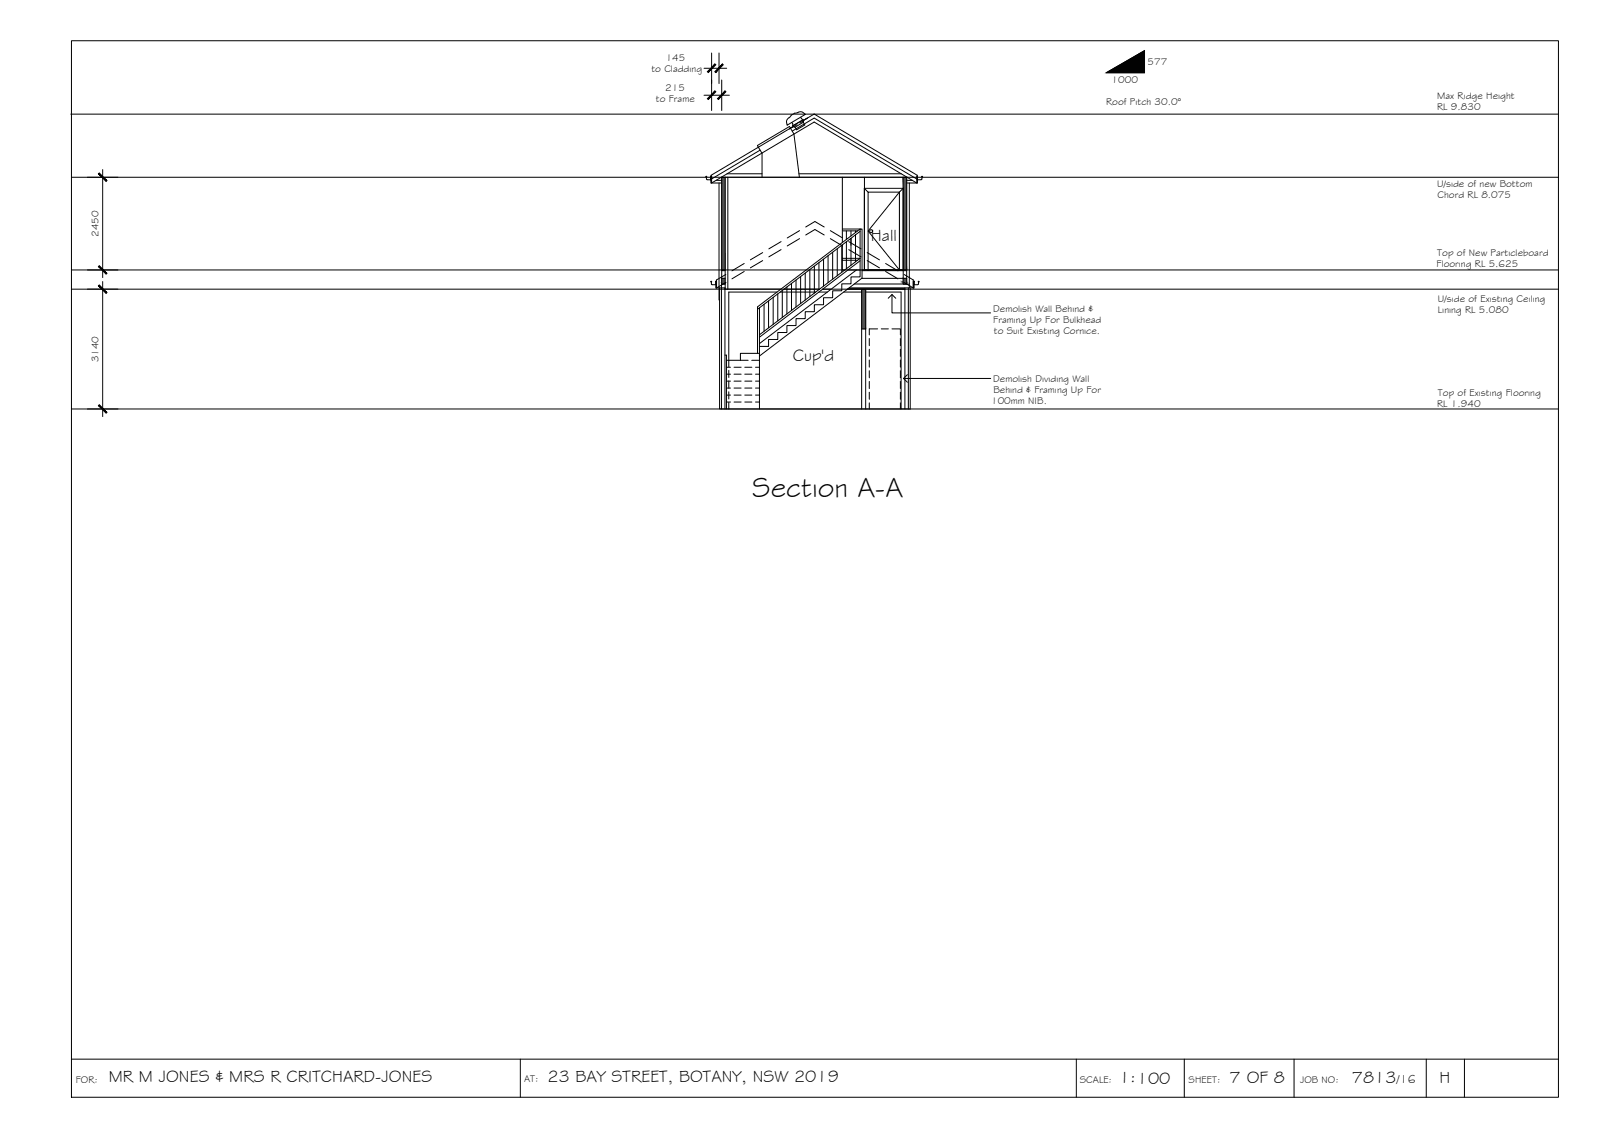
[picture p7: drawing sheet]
<svg xmlns="http://www.w3.org/2000/svg" width="420mm" height="297mm" viewBox="0 0 420 297" stroke-linecap="round" stroke-linejoin="round" font-family="sans-serif">
<!-- layer: HATCH -->
<g fill="#545454" stroke="#545454" stroke-width=".26">
<path d="M236.9 73.9l.4 .3h-.4z"/>
<path d="M189.7 74.5l.5-.3v.3z"/>
<path d="M236.9 73.9h.9v.3z"/>
<path d="M236.9 46.5l.9 24.3v-24.3zM236.9 46.5l.9 24.3h-.9z"/>
<path d="M189.3 46.5l.9 24.3v-24.3zM189.3 46.5l.9 24.3h-.9z"/>
<path d="M236.9 73l.9 .9v-.9zM236.9 73l.9 .9h-.9z"/>
<path d="M236.9 73.9l.4 .3h.5zM237.3 74.2h.5v.3z"/>
<path d="M189.3 73l.9 1.2v-1.2zM189.3 73l.9 1.2h-.9z"/>
<path d="M236.9 74.2l.9 .3zM236.9 74.2l.9 .3h-.9z"/>
<path d="M189.3 74.2l.4 .3 .5-.3zM189.3 74.2l.4 .3h-.4z"/>
<path d="M236.9 74.5h.9zM236.9 74.5h.9z"/>
<path d="M189.7 74.5h.5zM189.7 74.5h.5z"/>
<path d="M189.3 74.5h.4zM189.3 74.5h.4z"/>
<path d="M226 75.8l1 10.4v-10.4zM226 75.8l1 10.4h-1z"/>
</g>
<!-- layer: CEILING-FLOOR LINES -->
<path d="M18.6 29.9h390M18.7 46.5h390M18.7 70.8h390M18.7 75.8h196.2M215.8 75.8h192.9M18.7 107.2h390" fill="none" stroke="#000" stroke-width=".26"/>
<!-- layer: BORDER -->
<path d="M18.7 10.7h390v277h-390zM18.7 277.7h390M136.5 277.7v10M282.3 277.7v10M310.6 277.7v10M339.4 277.7v10M374.1 277.7v10M384.1 277.7v10" fill="none" stroke="#000" stroke-width=".26"/>
<!-- layer: DIMENSION -->
<path d="M184.6 17.9h6M186.6 13.9v15.1M188.6 13.9v8M184.6 25h6.7M189.3 21v8M22.9 46.5h8M26.9 44.5v28.3M22.9 75.8h8M22.9 70.8h8M26.9 73.8v35.4M22.9 107.2h8" fill="none" stroke="#000" stroke-width=".26"/>
<!-- layer: 0 -->
<g fill="#000" stroke="#000" stroke-width=".26">
<path d="M187.5 16.8l-2 2 .2 .2zM187.5 16.8l.2 .2-2 2z"/>
<path d="M189.5 16.8l-1.8 2.2 2-2zM189.5 16.8l-1.8 2.2-.2-.2z"/>
<path d="M187.5 23.8l-1.8 2.3 2-2zM187.5 23.8l-1.8 2.3-.2-.2z"/>
<path d="M190.2 23.8l-2 2.1 .2 .2zM190.2 23.8l.2 .3-2 2z"/>
<path d="M25.8 45.6l2 2 .2-.2zM26 45.4l2 2-2.2-1.8z"/>
<path d="M26 69.7l-.2 .2 2.2 1.8zM25.8 69.9l2.2 1.8-.2 .2z"/>
<path d="M25.8 74.9l2 2 .2-.2zM26 74.7l2 2-2.2-1.8z"/>
<path d="M26 106.1l-.2 .2 2.2 1.8zM25.8 106.3l2.2 1.8-.2 .2z"/>
</g>
<!-- layer: TEXT -->
<path d="M290.2 19.1l10-5.8v5.8z" fill="#000" stroke="#000" stroke-width=".26"/>
<path d="M290.2 19.1l10-5.8v5.8z" fill="none" stroke="#000" stroke-width=".26"/>
<!-- layer: EXISTING -->
<g fill="none" stroke="#000" stroke-width=".26">
<path d="M211.3 59.5l2.4-1.4 2.5 1.4M186.7 73.8h-.3l.2 .2v.4M187.7 73.7v.9h-.9l-.2-.2M187.7 73.7h.2v1.8h-.2zM187.9 75.5h2.3M188.7 75.5v31.7h50v-31.7M190.1 75.5v31.7M190.1 75.7h.1M190.2 74.5h-1v32.7M190.4 74.1l-2.5 1.4M190.4 72l-2.5 1.4v2.1M191.1 76.6h12.7"/>
<path d="M195.2 71.2l-3.2 1.9M195.2 69.1l-3.2 1.9M200 68.3l-3.2 1.9M200 66.2l-3.2 1.9M204.6 76.6h9.3M204.9 65.4l-3.3 1.9M204.9 63.3l-3.3 1.9M209.7 62.6l-3.2 1.9M209.7 60.5l-3.2 1.9M211.3 61.6l2.4-1.4 2.5 1.4M214.8 76.6h2.2M217.8 62.6l3.2 1.9"/>
<path d="M217.8 60.5l3.2 1.9M221.3 76.6h4.7M222.3 75.8h15M222.4 75.7h14.9M222.6 65.4l3.2 1.9M222.6 63.3l3.2 1.9M222.7 75.5h16.8M224 74.5h13.8M227 76.6h9.3M227.4 68.3l3.3 1.9M227.4 66.2l3.3 1.9M232.3 71.2l3.2 1.9"/>
<path d="M232.3 69.1l3.2 1.9M237.1 74.1l2.4 1.4M237.1 72l2.4 1.4v2.1M237.3 75.5v31.7M238.2 75.5v31.7M239.5 73.7h.2v1.8h-.2zM239.7 73.7v.9h1.1l.3-.8h-.3M228 88.7v1.9M228 91.6v1.8M228 94.4v1.9M228 97.2v1.9M230.2 86.2h-2.2v1.6"/>
<path d="M231.1 86.2h1.9M233.9 86.2h2.2v1.6M236.1 88.7v1.9M236.1 91.6v1.8M236.1 94.4v1.9M236.1 97.2v1.9M228 100v1.9M228 102.8v1.9M228 105.6v1.6M236.1 100v1.9M236.1 102.8v1.9M236.1 105.6v1.6"/>
</g>
<!-- layer: NEWWORK -->
<g fill="none" stroke="#000" stroke-width=".26">
<path d="M198.9 38.6l1 1.6v6.3M199.4 39.4l-12.8 7.5M207.3 33.6l.9 1.5 1.5 11.4M207.5 30.2l-.1 .3a1.76 1.76 0 0 0-1 1.9l.1 .2M207.7 32.1l.2 .8M207.8 34.4l5.7-3.4 26.9 15.9M208.1 33.1v.1M208.1 33.2l.4 .2M208.4 29.7l-.9 .5M208.4 29.7h.3a1.78 1.78 0 0 1 2.2 0l.1 .2M209 32.7l-.9 .5M210 30.7l.6 .6"/>
<path d="M210.6 31.3l.1 .3M210.6 31.4l-2.6 1.6M210.7 32.1l.4 .7-2.2 1.2-.4-.6M210.7 32.1l-2.2 1.3M210.7 31.6l1.1-.6-1.1 .6-.1-.2-2.6 1.6 .1 .2-1.1 .6 1.1-.6-.2-.3M210.7 31.6l.1 .1M210.8 31.7l-.9 .5M210.8 31.7l-.1 .4M211 29.9l.2 .1-4.7 2.8v-.2M185.3 46.9l.2 .2M185.4 46.3h-.3l.2 .2v.4M186.4 46.2v1.8h.2v-1.8h-.2v.9h-.9"/>
<path d="M186.6 46.2l-.1-.2 27-16.1 27.1 16.1-.2 .2M187.8 47.3h1.5M189.2 46.5h48.7M189.3 48h-2.7l26.9-16 26.9 16h-2.6M189.3 46.5v28M190.2 46.5v29.2M190.7 45.6h9.2M190.9 46.5v29.2M209.5 45.6h26.9M220.9 46.5v17.1M226.7 49.4l1 1M226.7 46.5v24.3"/>
<path d="M236.9 46.5v28M236.9 49.4l-1 1M237.8 46.5v28M237.8 47.3h1.5M240.6 46.2v1.8h-.2v-1.8h.2v.9h1M241.7 46.3h.3l-.2 .2v.4M241.8 46.9l-.2 .2M189.3 73h.9M189.3 71h.9M189.3 70.8h.9M190.1 75.8h14.7M191.1 76.6v19.6"/>
<path d="M205.6 75.8h9.3M215.8 75.8h2.2M220.9 64.2v6.6h.7M222.4 70.8h3.2M226 75.8v31.4M226 73h11.8M226.1 71h11.7M226.1 70.8h11.7M227 75.8v31.4M235.9 70.8h-9.2v-21.4h10.2v21.4M236.3 76.6v30.6M191.1 97.1v1.9"/>
<path d="M191.1 99.9v1.9M226 86.2h1M191.1 102.7v1.9M191.1 105.5v1.7"/>
</g>
<!-- layer: STAIRS -->
<g fill="none" stroke="#000" stroke-width=".26">
<path d="M200.4 79.8v7.1M201.6 78.9v7.1M202.8 78v7M204 77.1v7M205.2 76.2v7M206.4 75.2v7.1M207.6 74.3v7.1M208.8 73.4v7.1M210 72.5v7.1M211.2 71.6v7.1M212.4 70.7v7.1M213.6 69.8v7"/>
<path d="M214.8 68.9v7M216 68v7M217.2 67v7.1M218.4 66.1v7.1M219.6 65.2v7.1M220.8 64.3v7.1M220.9 60h4.7l-26.9 20.4v12.2M220.9 67.7h4.7l-26.4 20.1M220.9 60.5h4M220.9 68.2h4M222 60.5v2.3M222 63.4v7.1"/>
<path d="M223.2 60.5v1.4M223.2 62.5v7M224.4 60.5v.5M224.4 61.6v7M224.6 70.8l-25.4 19.3M225.6 60.7l-26.9 20.4M225.6 68.4l-26.4 20M190.1 93.1h.4v14.1M190.5 99.9h1.1M190.5 98.1h1.1M190.5 96.3h1.1M190.5 94.5h5.7"/>
<path d="M192.5 99.9h1.9M192.5 98.1h1.9M192.5 96.3h1.9M195.3 99.9h1.9M195.3 98.1h1.9M195.3 96.3h1.9M197.2 94.5h2M198.1 99.9h1.1M198.1 98.1h1.1M198.1 96.3h1.1M199.2 92.6h-5v1.9M199.2 90.8h2.4v-1.8h2.4v-1.8h2.4v-1.8h2.4v-1.9h2.4v-1.8h2.4v-1.8h2.4v-1.8h2.4v-1.9h2.4v-1.8h2.4v-1.8h2.4v-12.6h.5v12.9l-26.9 20.4"/>
<path d="M199.2 80.7v26.5M190.5 105.4h1.1M190.5 103.6h1.1M190.5 101.7h1.1M192.5 105.4h1.9M192.5 103.6h1.9M192.5 101.7h1.9M195.3 105.4h1.9M195.3 103.6h1.9M195.3 101.7h1.9M198.1 105.4h1.1M198.1 103.6h1.1"/>
<path d="M198.1 101.7h1.1"/>
</g>
<!-- layer: INSULCLAD -->
<path d="M188.6 48v30.7h.1M238.5 48v27.5" fill="none" stroke="#000" stroke-width=".26"/>
<!-- layer: DOORS -->
<g fill="none" stroke="#000" stroke-width=".26">
<path d="M235.9 50.4l-8.2 10.2 8.2 10.2v-20.4h-8.2v20.4"/>
<circle cx="228.5" cy="60.6" r=".39"/>
</g>
<!-- layer: WINDOWS -->
<path d="M207.3 33.6l-.2-.4-8.5 5 .3 .4" fill="none" stroke="#000" stroke-width=".26"/>
<!-- layer: MASK -->
<g fill="#fff" stroke="#fff" stroke-width=".26">
<path d="M209.8 29.3h.3z"/>
<path d="M209 29.6h.1z"/>
<path d="M211 30h.2z"/>
<path d="M210.9 30l.1-.1z"/>
<path d="M210.8 30.1l.1-.1z"/>
<path d="M207.1 30.8h.1z"/>
<path d="M207 30.9l.1-.1z"/>
<path d="M207.9 30.9h.2z"/>
<path d="M209.3 31l.1-.1z"/>
<path d="M210.4 31.6l.2-.2 .1 .2z"/>
<path d="M206.4 32.7h.2z"/>
<path d="M207.9 32.7h.3z"/>
<path d="M207.9 32.9h.2z"/>
<path d="M208.1 32.9h.4z"/>
<path d="M209.8 29.3h.4zM209.7 29.3h.5z"/>
<path d="M209.7 29.3l.7 .1zM209.6 29.4h.8z"/>
<path d="M209.6 29.4h.8zM209.5 29.4h.9z"/>
<path d="M209.5 29.4l1.1 .1zM209.4 29.5h1.2z"/>
<path d="M209.4 29.5h1.2zM209.3 29.5h1.3z"/>
<path d="M209.3 29.5l1.4 .1zM209.2 29.6h1.5zM209.2 29.6l.1-.1z"/>
<path d="M209.2 29.6h1.5zM209.2 29.6h1.5z"/>
<path d="M209.2 29.6h1.6zM209.2 29.6h1.6z"/>
<path d="M209.2 29.6l1.6 .1zM209.2 29.6l1.6 .1z"/>
<path d="M209 29.6h.1zM208.8 29.7h.3z"/>
<path d="M209.1 29.7h1.7zM209.1 29.7h1.7z"/>
<path d="M208.8 29.7h.3zM208.7 29.7h.4z"/>
<path d="M208.7 29.7h.4zM208.4 29.7h.7z"/>
<path d="M209.1 29.7h1.8zM209 29.7h1.9z"/>
<path d="M208.4 29.7h.7zM208.3 29.7h.7z"/>
<path d="M209 29.7h1.9zM209 29.7h1.9z"/>
<path d="M209 29.7l1.9 .1zM209 29.7l1.9 .1z"/>
<path d="M208.3 29.7h.7zM208.2 29.8h.8z"/>
<path d="M209 29.8l2 .1zM209 29.8l2 .1z"/>
<path d="M208.2 29.8h.8zM208.1 29.9h.9z"/>
<path d="M209 29.9h2zM209 29.9h2zM208.9 29.9h2.1zM208.9 29.9h2.1z"/>
<path d="M208.1 29.9h.9zM208 29.9h.9z"/>
<path d="M208.9 29.9h2.1zM208.9 29.9h2.1z"/>
<path d="M208 29.9h.9zM208 29.9h.9z"/>
<path d="M208 29.9h.9zM207.9 30h1z"/>
<path d="M208.9 29.9h2.1zM208.9 29.9l2 .1z"/>
<path d="M211 30h.2zM211 30h.2z"/>
<path d="M208.9 30h2zM208.9 30h2z"/>
<path d="M207.9 30h1zM207.9 30h1z"/>
<path d="M211 30h.2zM210.9 30.1h.2z"/>
<path d="M208.9 30h2zM208.9 30l1.9 .1z"/>
<path d="M207.9 30h1zM207.7 30.1h1.2z"/>
<path d="M210.9 30.1h.2zM210.8 30.2h.2z"/>
<path d="M207.7 30.1h1.2zM207.6 30.2h1.3z"/>
<path d="M208.9 30.1h1.9zM208.9 30.1l1.8 .1z"/>
<path d="M210.8 30.2h.2zM210.7 30.2h.2z"/>
<path d="M208.9 30.2h1.8zM208.9 30.2h1.7z"/>
<path d="M207.6 30.2h1.3zM207.5 30.2h1.4z"/>
<path d="M210.7 30.2h.2zM210.6 30.2h.2z"/>
<path d="M208.9 30.2h1.7zM208.9 30.2h1.6z"/>
<path d="M207.5 30.2h1.4zM207.5 30.2h1.3z"/>
<path d="M210.6 30.2h.2zM210.5 30.3h.2z"/>
<path d="M208.8 30.2h1.7zM208.8 30.2l1.6 .1z"/>
<path d="M207.5 30.2l1.3 .1zM207.5 30.2l1.3 .1z"/>
<path d="M210.5 30.3h.2zM210.3 30.4l.2-.1z"/>
<path d="M210.3 30.4l.2-.1zM210.2 30.4l.2-.1z"/>
<path d="M208.8 30.3h1.6zM208.8 30.3l1.4 .1z"/>
<path d="M207.5 30.3l1.4 .1zM207.5 30.3l1.4 .1h-1.5z"/>
<path d="M210.3 30.4h.2zM210.3 30.4l.1 .1z"/>
<path d="M208.9 30.4h1.3zM208.9 30.4l1.2 .1z"/>
<path d="M207.4 30.4l1.5 .1zM207.4 30.4l1.5 .1z"/>
<path d="M208.9 30.5h1.2zM208.9 30.5h1.2z"/>
<path d="M207.4 30.5h1.5zM207.4 30.5h1.5z"/>
<path d="M207.4 30.5l1.1 .2 .4-.2zM207.4 30.5l1.1 .2h-1.3z"/>
<path d="M210.2 30.5l-.2 .2 .4-.2zM209.8 30.7l.4-.2z"/>
<path d="M209.8 30.7l.4-.2zM209.7 30.7l.4-.2z"/>
<path d="M208.9 30.5l.8 .2 .4-.2zM208.4 30.7l.5-.2 .8 .2z"/>
<path d="M207.2 30.7h1.3zM207.2 30.7h1.2z"/>
<path d="M209.8 30.7h.2zM209.7 30.8h.2z"/>
<path d="M208.4 30.7h1.3zM208.3 30.8h1.3z"/>
<path d="M207.2 30.7h1.2zM207.1 30.8h1.2z"/>
<path d="M209.7 30.8h.2zM209.7 30.8h.2z"/>
<path d="M208.3 30.8h1.3zM208.3 30.8h1.3z"/>
<path d="M207.4 30.8h.9zM207.4 30.8h.9z"/>
<path d="M207.4 30.8h.2zM207.3 30.8h.3z"/>
<path d="M207.1 30.8h.3zM207.1 30.8h.2z"/>
<path d="M209.9 30.8h.1zM209.9 30.8h.1z"/>
<path d="M209.7 30.8h.2zM209.7 30.8h.2z"/>
<path d="M208.3 30.8h1.3zM208.3 30.8h1.3z"/>
<path d="M207.6 30.8h.7zM207.6 30.8h.7z"/>
<path d="M207.3 30.8h.3zM207.2 30.8h.4z"/>
<path d="M207.1 30.8h.1zM207.1 30.8h.2z"/>
<path d="M209.9 30.8h.2zM209.8 30.8h.3z"/>
<path d="M209.7 30.8h.2zM209.6 30.8h.2z"/>
<path d="M208.3 30.8h1.3zM208.2 30.8h1.3z"/>
<path d="M207.6 30.8h.7zM207.6 30.8h.6z"/>
<path d="M207.2 30.8h.5zM207.1 30.8h.6z"/>
<path d="M209.8 30.8h.3zM209.8 30.8h.3z"/>
<path d="M209.6 30.8h.2zM209.6 30.8h.2z"/>
<path d="M208.2 30.8h1.3zM208.2 30.8h1.3z"/>
<path d="M207.7 30.8h.5zM207.7 30.8h.5z"/>
<path d="M207.1 30.8h.6zM207.1 30.8h.6z"/>
<path d="M209.8 30.8l.3 .1zM209.7 30.9h.4z"/>
<path d="M209.6 30.8h.2zM209.5 30.9h.2z"/>
<path d="M208.2 30.8h1.3zM208.1 30.9h1.3z"/>
<path d="M207.7 30.8h.5zM207.7 30.8l.4 .1z"/>
<path d="M207.1 30.8l.8 .1zM207 30.9h.9z"/>
<path d="M209.7 30.9h.4zM209.7 30.9h.4z"/>
<path d="M209.5 30.9h.2zM209.5 30.9h.2z"/>
<path d="M208.1 30.9h1.3zM208.1 30.9h1.3z"/>
<path d="M207.9 30.9h.2zM207.9 30.9h.2z"/>
<path d="M207 30.9h.9zM207 30.9h.9z"/>
<path d="M209.7 30.9l.4 .1zM209.6 31h.5z"/>
<path d="M209.5 30.9h.2zM209.4 31h.2z"/>
<path d="M208.1 30.9h1.3zM208 31h1.3z"/>
<path d="M207 30.9l1 .1zM206.8 31h1.2z"/>
<path d="M209.6 31h.6zM209.5 31h.7z"/>
<path d="M209.4 31h.2zM209.3 31h.2z"/>
<path d="M206.8 31h2.5zM206.8 31h2.4z"/>
<path d="M209.5 31l.7 .1zM209.4 31.1h.8z"/>
<path d="M209.3 31h.2zM209.2 31.1h.2z"/>
<path d="M209.4 31.1h.8zM209.3 31.1h.9z"/>
<path d="M209.2 31.1h.2zM209.1 31.1h.2z"/>
<path d="M209.3 31.1l1 .1zM209.3 31.1l1 .1z"/>
<path d="M209.1 31.1h.2zM209.1 31.1l.1 .1z"/>
<path d="M206.8 31l2.1 .2 .3-.2zM206.8 31l2.1 .2h-2.3z"/>
<path d="M209.2 31.2h1.1zM209.2 31.2h1.1z"/>
<path d="M209.2 31.2h1.2zM209.1 31.2h1.3z"/>
<path d="M209.1 31.2l1.3 .1zM209 31.3h1.4z"/>
<path d="M209 31.3h1.5zM209 31.3h1.5z"/>
<path d="M209 31.2v.1l.2-.1zM208.8 31.3l.2-.1z"/>
<path d="M209 31.3h1.6zM209 31.3h1.6z"/>
<path d="M208.8 31.3h.2zM208.8 31.3h.2z"/>
<path d="M209 31.3h1.6zM208.9 31.3h1.6z"/>
<path d="M208.8 31.3h.2zM208.7 31.3h.2z"/>
<path d="M208.7 31.3l.6-.3zM208.6 31.3l.6-.3z"/>
<path d="M206.6 31.2l2 .1 .3-.1zM206.6 31.2l2 .1h-2.1z"/>
<path d="M210.5 31.3l.1 .1zM210.4 31.4h.2z"/>
<path d="M208.9 31.3h1.6zM208.8 31.4h1.6z"/>
<path d="M208.7 31.3h.2zM208.6 31.4h.2z"/>
<path d="M206.5 31.3l1.8 .3 .3-.3zM206.5 31.3l1.8 .3h-1.9z"/>
<path d="M210.4 31.6h.3zM210.3 31.6h.4z"/>
<path d="M206.4 31.6l1.5 .2 .4-.2zM206.4 31.6l1.5 .2h-1.6z"/>
<path d="M208.8 31.4l.6 .6 1-.6zM207.8 32l1-.6 .6 .6z"/>
<path d="M207.8 32l1-.6zM207.7 32l.9-.6z"/>
<path d="M206.3 31.8l1.3 .2 .3-.2zM206.3 31.8l1.3 .2h-1.3z"/>
<path d="M207.8 32h1.6zM207.7 32.1h1.6z"/>
<path d="M207.7 32h.1zM207.5 32.1l.2-.1z"/>
<path d="M207.7 32.1h1.6zM207.7 32.1l1.4 .1z"/>
<path d="M207.5 32.1h.2zM207.3 32.2l.2-.1z"/>
<path d="M206.3 32l.9 .2 .4-.2zM206.3 32l.9 .2h-.9z"/>
<path d="M206.3 32.2l.5 .2 .4-.2zM206.3 32.2l.5 .2h-.4z"/>
<path d="M208.8 32.5l1.8-1.1zM208.6 32.5l1.8-1.1z"/>
<path d="M207.7 32.2l.9 .3 .5-.3zM207.7 32.2l.9 .3h-.7z"/>
<path d="M208.6 32.5h.2zM208.5 32.6h.1z"/>
<path d="M207.9 32.5h.7zM207.9 32.5l.6 .1z"/>
<path d="M206.7 32.6l1.9-1.2zM206.6 32.6l2-1.2z"/>
<path d="M206.4 32.4l.2 .2 .2-.2zM206.4 32.4l.2 .2z"/>
<path d="M208.5 32.6h.1zM208.4 32.6h.2z"/>
<path d="M207.9 32.6h.6zM207.9 32.6h.5z"/>
<path d="M207.9 32.6h.5zM207.9 32.6l.4 .1z"/>
<path d="M206.7 32.7l.8-.5zM206.6 32.7l.7-.5z"/>
<path d="M208.4 32.6h.2zM208.2 32.7h.2z"/>
<path d="M207.9 32.7h.4zM207.9 32.7h.3z"/>
<path d="M206.6 32.7h.1zM206.4 32.7h.2z"/>
<path d="M208.8 32.7l1.9-1.1h-.4zM208.4 32.7l1.9-1.1-1.5 1.1z"/>
<path d="M208.2 32.7h.2zM208.2 32.7h.2z"/>
<path d="M207.9 32.7h.3zM207.9 32.7h.3z"/>
<path d="M206.4 32.7h.2zM206.4 32.7h.2z"/>
<path d="M208.4 32.7h.4zM208.2 32.8h.4z"/>
<path d="M208.2 32.7h.2zM208.1 32.8h.1z"/>
<path d="M208.2 32.8h.4zM208.2 32.8h.4z"/>
<path d="M208.1 32.8h.1zM208.1 32.8h.1z"/>
<path d="M208.2 32.8h.4zM208.1 32.9h.4z"/>
<path d="M208.1 32.8h.1zM207.9 32.9h.2z"/>
<path d="M208 33h.4zM208 33h.4l-.3 .2z"/>
</g>
<!-- layer: 0 -->
<path d="M232.9 78.2l1-1 1 1M233.9 77.2v4.8h25.9M237 99.2h22.8M238 98.2l-1 1 1 1" fill="none" stroke="#000" stroke-width=".26"/>
<text font-size="7.5" x="197.3" y="130.2">Section A-A</text>
<g font-size="4.5">
<text x="228.4" y="63.3">Hall</text>
<text x="207.9" y="94.7">Cup'd</text>
<text x="28.5" y="283.8">MR M JONES &amp; MRS R CRITCHARD-JONES</text>
<text x="143.6" y="283.7">23 BAY STREET, BOTANY, NSW 2019</text>
<text x="293.5" y="284">1:100</text>
<text x="322.4" y="284">7 OF 8</text>
<text x="354.5" y="283.9">7813</text>
<text x="377.5" y="283.8">H</text>
</g>
<text font-size="3.2" x="366.4" y="283.9">/16</text>
<g font-size="2.6">
<text x="174.6" y="15.9">145</text>
<text x="301" y="17">577</text>
<text x="170.8" y="18.8">to Cladding</text>
<text x="174.5" y="23.8">215</text>
<text x="291.6" y="21.6">1000</text>
<text x="172" y="26.7">to Frame</text>
<text x="290.1" y="27.4">Roof Pitch 30.0°</text>
<text x="376.9" y="28.8">RL 9.830</text>
<text x="376.9" y="25.9">Max Ridge Height</text>
<text x="376.9" y="49">U/side of new Bottom</text>
<text x="377" y="51.9">Chord RL 8.075</text>
<text x="25.9" y="62.2" transform="rotate(-90 25.9 62.2)">2450</text>
<text x="376.8" y="69.9">Flooring RL 5.625</text>
<text x="377" y="67">Top of New Particleboard</text>
<text x="260.5" y="81.8">Demolish Wall Behind &amp;</text>
<text x="377.1" y="79.1">U/side of Existing Ceiling</text>
<text x="377.1" y="82">Lining RL 5.080</text>
<text x="260.5" y="84.7">Framing Up For Bulkhead</text>
<text x="260.7" y="87.7">to Suit Existing Cornice.</text>
<text x="25.9" y="95" transform="rotate(-90 25.9 95)">3140</text>
<text x="260.5" y="100.1">Demolish Dividing Wall</text>
<text x="259.9" y="106">100mm NIB.</text>
<text x="260.5" y="103.1">Behind &amp; Framing Up For</text>
<text x="376.9" y="106.6">RL 1.940</text>
<text x="377.1" y="103.7">Top of Existing Flooring</text>
<text x="19.9" y="283.9">FOR:</text>
<text x="137.5" y="283.7">AT:</text>
<text x="283.2" y="284">SCALE:</text>
<text x="311.7" y="284">SHEET:</text>
<text x="341" y="284">JOB NO:</text>
</g>
</svg>
